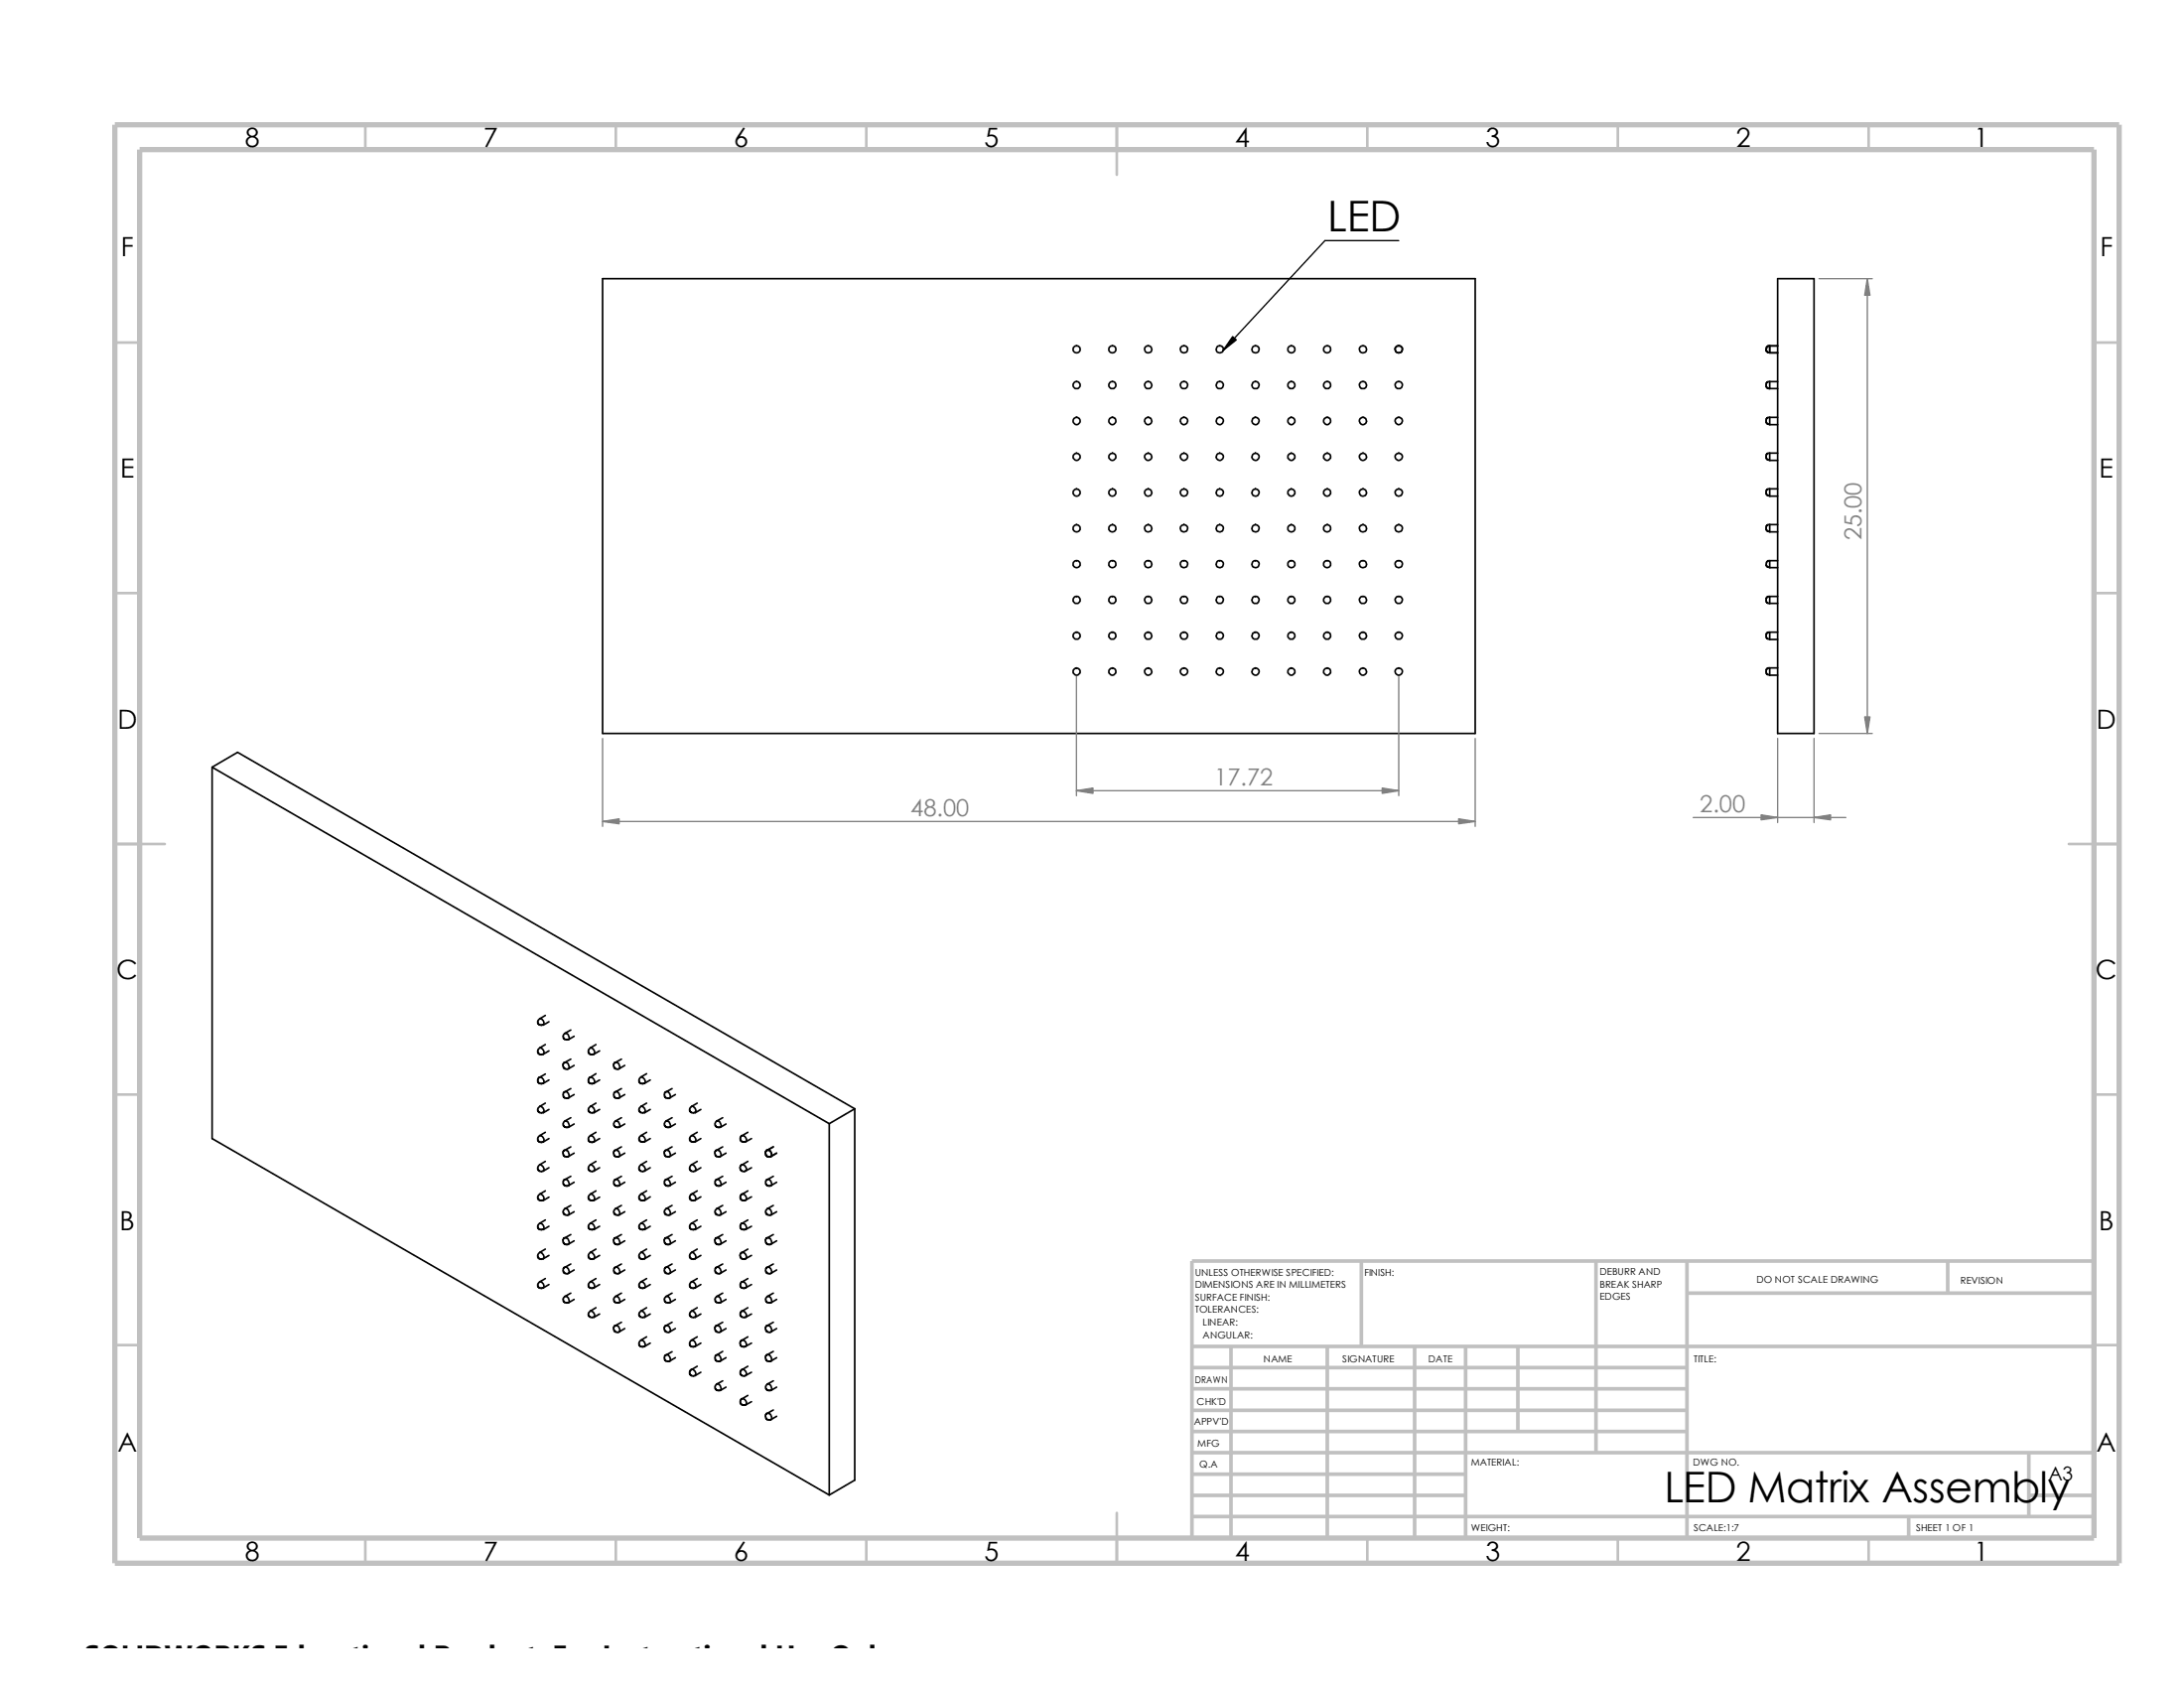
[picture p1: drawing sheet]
<svg xmlns="http://www.w3.org/2000/svg" width="279mm" height="216mm" viewBox="0 0 279 216" stroke-linecap="round" stroke-linejoin="round" font-family="sans-serif">
<g fill="none" stroke="#c0c0c0" stroke-width=".34">
<path d="M46.7 16v3.1M78.8 16v3.1M110.8 16v3.1M142.9 16v6.4M174.9 16v3.1M207 16v3.1M239.1 16v3.1M14.7 43.8h3.2M267.9 43.8h3.2M14.7 75.9h3.2M267.9 75.9h3.2M14.7 107.9h6.4"/>
<path d="M264.7 107.9h6.4M14.7 140h3.2M267.9 140h3.2M14.7 172h3.2M267.9 172h3.2M46.7 196.7v3.2M78.8 196.7v3.2M110.8 196.7v3.2M142.9 193.5v6.4M174.9 196.7v3.2M207 196.7v3.2M239.1 196.7v3.2"/>
</g>
<g fill="none" stroke="#c0c0c0" stroke-width=".47">
<path d="M152.5 174.9h63.3M152.5 177.6h63.3M152.5 172.2h115.4M157.5 172.2v24.5M169.8 172.2v24.5M174.2 161.3v10.9M181 172.2v24.5M187.5 172.2v24.5M194.2 172.2v10.9M204.2 161.3v24.5M215.8 165.4h52.1M215.8 161.3v35.4"/>
<path d="M249.2 161.3v4.1M267.9 161.3h-115.4v35.4M152.5 191.3h35M152.5 180.4h63.3M152.5 183.1h63.3M152.5 185.8h115.4M152.5 188.6h35M152.5 194h115.4M244.2 194v2.7M259.5 191.3h8.4M259.5 185.8v8.2"/>
</g>
<path d="M14.7 16h256.4v183.9h-256.4zM17.9 19.1h250v177.6h-250z" fill="none" stroke="#c0c0c0" stroke-width=".68" stroke-linecap="butt"/>
<g fill="none" stroke="#000" stroke-width=".21">
<path d="M77.1 35.6h111.6v58.2h-111.6zM227.4 35.6h4.7v58.2h-4.7zM225.9 44.7l.1 .1a.38 .38 0 0 0 .4 .3M226.4 44.2h1M226.4 45.1h1M226.4 48.8h1M226.4 58h1M226.4 58.9h1M226.4 53.4h1M226.4 54.3h1M226.4 44.2a.34 .34 0 0 0-.4 .5M226.4 48.8a.47 .47 0 0 0-.5 .5 .47 .47 0 0 0 .5 .4"/>
<path d="M226.4 58a.47 .47 0 0 0-.5 .4 .47 .47 0 0 0 .5 .5M226.4 53.4a.47 .47 0 0 0-.5 .4 .47 .47 0 0 0 .5 .5M226.4 44.2v.9M226.4 48.8v.9h1M226.4 58v.9M226.4 53.4v.9M225.9 72.1l.1 .2a.38 .38 0 0 0 .4 .3M226.4 71.7h1M226.4 72.6h1M226.4 76.3h1M226.4 67.1h1M226.4 68h1"/>
<path d="M226.4 62.5h1M226.4 63.5h1M226.4 71.7a.34 .34 0 0 0-.4 .4M226.4 76.3a.47 .47 0 0 0-.5 .5 .47 .47 0 0 0 .5 .4M226.4 67.1a.47 .47 0 0 0-.5 .5 .47 .47 0 0 0 .5 .4M226.4 62.5a.47 .47 0 0 0-.5 .5 .47 .47 0 0 0 .5 .5M226.4 71.7v.9M226.4 76.3v.9h1M226.4 67.1v.9M226.4 62.5v1M27.1 98.1l79 45.6M27.1 98.1v47.5l79 45.6"/>
<path d="M27.1 98.1l3.3-1.9 78.9 45.6M226.4 85.4h1M226.4 86.4h1M226.4 80.9h1M226.4 81.8h1M226.4 85.4a.47 .47 0 0 0-.5 .5 .47 .47 0 0 0 .5 .5M226.4 80.9a.47 .47 0 0 0-.5 .4 .47 .47 0 0 0 .5 .5M226.4 85.4v1M226.4 80.9v.9M69 130.3a.53 .53 0 0 1 .5 .8l.7-.4M69 134a.55 .55 0 0 1 .5 .8M69 137.8a.53 .53 0 0 1 .5 .8"/>
<path d="M69 130.3a.44 .44 0 0 0-.1 .6 .44 .44 0 0 0 .6 .2M69 134a.45 .45 0 0 0-.2 .6 .45 .45 0 0 0 .7 .2M69 137.8a.45 .45 0 0 0-.2 .6 .45 .45 0 0 0 .7 .2M69.8 129.9l-.8 .4M69.8 133.6l-.8 .4M69.8 137.4l-.8 .4M70.2 134.4l-.7 .4M70.2 138.1l-.7 .5M72.1 136.3v.2a.41 .41 0 0 0 .5 .2h.1M72.3 135.9l-.2 .1-.1 .3M72.3 139.7a.45 .45 0 0 0-.2 .6 .45 .45 0 0 0 .6 .1M72.3 132.2a.44 .44 0 0 0-.2 .6 .44 .44 0 0 0 .6 .1"/>
<path d="M72.3 135.9a.55 .55 0 0 1 .4 .8M72.3 139.7a.51 .51 0 0 1 .4 .7M72.3 132.2a.55 .55 0 0 1 .4 .8l.7-.5M73 135.5l-.7 .4M73 139.2l-.7 .5M73 131.7l-.7 .5M73.4 136.3l-.7 .4M73.4 140l-.7 .4M75.5 137.8a.45 .45 0 0 0-.2 .6 .45 .45 0 0 0 .7 .2M75.5 134a.45 .45 0 0 0-.2 .6 .45 .45 0 0 0 .6 .2h.1M75.5 137.8a.53 .53 0 0 1 .5 .8M75.5 134a.55 .55 0 0 1 .5 .8"/>
<path d="M76.2 137.3l-.7 .5M76.2 133.6l-.7 .4M76.7 138.1l-.7 .5M76.7 134.4l-.7 .4M78.5 136.3l.1 .2a.41 .41 0 0 0 .5 .2h.1M78.7 135.9a.55 .55 0 0 1 .5 .8M78.7 139.7a.51 .51 0 0 1 .5 .7M78.7 135.9l-.1 .1-.1 .3M78.7 139.7a.45 .45 0 0 0-.1 .6 .45 .45 0 0 0 .6 .1M79.5 135.5l-.8 .4M79.5 139.2l-.8 .5M79.9 140l-.7 .4"/>
<path d="M79.9 136.3l-.7 .4M82 137.8a.45 .45 0 0 0-.2 .6 .45 .45 0 0 0 .6 .2h.1M82 137.8a.58 .58 0 0 1 .5 .8M82.7 137.3l-.7 .5M83.2 138.1l-.7 .5M85.2 139.7a.51 .51 0 0 1 .5 .7M85.2 139.7a.45 .45 0 0 0-.2 .6 .45 .45 0 0 0 .7 .1M86 139.2l-.8 .5M86.4 140l-.7 .4M69 156.5a.55 .55 0 0 1 .5 .8l.7-.5M69 152.7a.53 .53 0 0 1 .5 .8l.7-.4M69 149a.58 .58 0 0 1 .5 .8"/>
<path d="M69 145.2a.55 .55 0 0 1 .5 .8M69 141.5a.53 .53 0 0 1 .5 .8l.7-.4M69 156.5a.44 .44 0 0 0-.1 .6 .44 .44 0 0 0 .6 .1M69 152.7a.44 .44 0 0 0-.1 .6 .44 .44 0 0 0 .6 .2M69 149a.45 .45 0 0 0-.2 .6 .45 .45 0 0 0 .7 .2M69 145.2a.45 .45 0 0 0-.2 .7 .45 .45 0 0 0 .7 .1M69 141.5a.44 .44 0 0 0-.1 .6 .44 .44 0 0 0 .6 .2M69.8 159.8l-.8 .4M69.8 156l-.8 .5M69.8 152.3l-.8 .4M69.8 148.5l-.8 .5M69.8 144.8l-.8 .4"/>
<path d="M69.8 141.1l-.8 .4M70.2 149.4l-.7 .4M70.2 145.6l-.7 .4M72.1 147.5v.2a.41 .41 0 0 0 .5 .3l.1-.1M72.1 158.8v.1a.41 .41 0 0 0 .5 .3l.1-.1M72.3 147.1l-.2 .1-.1 .3M72.3 158.3l-.2 .1-.1 .4M72.3 143.4a.44 .44 0 0 0-.2 .6 .44 .44 0 0 0 .6 .1M72.3 154.6a.44 .44 0 0 0-.2 .6 .44 .44 0 0 0 .6 .2M72.3 150.9a.45 .45 0 0 0-.2 .6 .45 .45 0 0 0 .6 .1M72.3 147.1a.55 .55 0 0 1 .4 .8M72.3 158.3a.55 .55 0 0 1 .4 .8"/>
<path d="M72.3 143.4a.55 .55 0 0 1 .4 .8l.7-.4M72.3 154.6a.53 .53 0 0 1 .5 .8l.6-.4M72.3 150.9a.51 .51 0 0 1 .4 .7M73 146.7l-.7 .4M73 157.9l-.7 .4M73 143l-.7 .4M73 154.2l-.7 .4M73 150.5l-.7 .4M73.4 147.5l-.7 .4M73.4 158.7l-.7 .4M73.4 151.2l-.7 .4M75.5 156.5a.44 .44 0 0 0-.2 .6 .44 .44 0 0 0 .6 .1"/>
<path d="M75.5 141.5a.44 .44 0 0 0-.2 .6 .44 .44 0 0 0 .6 .2M75.5 152.7a.44 .44 0 0 0-.2 .6 .44 .44 0 0 0 .6 .2M75.5 149a.45 .45 0 0 0-.2 .6 .45 .45 0 0 0 .6 .2h.1M75.5 145.2a.45 .45 0 0 0-.2 .7 .45 .45 0 0 0 .6 .1h.1M75.5 156.5a.55 .55 0 0 1 .5 .8l.7-.5M75.5 141.5a.53 .53 0 0 1 .5 .8l.7-.4M75.5 152.7a.53 .53 0 0 1 .5 .8l.7-.4M75.5 149a.58 .58 0 0 1 .5 .8M75.5 145.2a.55 .55 0 0 1 .5 .8M76.2 159.8l-.7 .4M76.2 156l-.7 .5M76.2 141.1l-.7 .4"/>
<path d="M76.2 152.3l-.7 .4M76.2 148.5l-.7 .5M76.2 144.8l-.7 .4M76.7 149.4l-.7 .4M76.7 145.6l-.7 .4M78.5 147.5l.1 .2a.41 .41 0 0 0 .5 .3l.1-.1M78.5 158.8l.1 .1a.41 .41 0 0 0 .5 .3l.1-.1M78.7 147.1a.55 .55 0 0 1 .5 .8M78.7 150.9a.51 .51 0 0 1 .5 .7M78.7 158.3a.55 .55 0 0 1 .5 .8M78.7 143.4a.55 .55 0 0 1 .5 .8l.7-.4M78.7 154.6a.53 .53 0 0 1 .5 .8l.7-.4"/>
<path d="M78.7 147.1l-.1 .1-.1 .3M78.7 150.9a.45 .45 0 0 0-.1 .6 .45 .45 0 0 0 .6 .1M78.7 158.3l-.1 .1-.1 .4M78.7 143.4a.44 .44 0 0 0-.1 .6 .44 .44 0 0 0 .6 .1M78.7 154.6a.44 .44 0 0 0-.1 .6 .44 .44 0 0 0 .6 .2M79.5 146.7l-.8 .4M79.5 150.5l-.8 .4M79.5 157.9l-.8 .4M79.5 143l-.8 .4M79.5 154.2l-.8 .4M79.9 147.5l-.7 .4M79.9 151.2l-.7 .4"/>
<path d="M79.9 158.7l-.7 .4M82 156.5a.44 .44 0 0 0-.2 .6 .44 .44 0 0 0 .6 .1M82 152.7a.44 .44 0 0 0-.2 .6 .44 .44 0 0 0 .6 .2M82 149a.45 .45 0 0 0-.2 .6 .45 .45 0 0 0 .6 .2h.1M82 145.2a.44 .44 0 0 0-.2 .6 .44 .44 0 0 0 .6 .2M82 141.5a.44 .44 0 0 0-.2 .6 .44 .44 0 0 0 .6 .2M82 156.5a.55 .55 0 0 1 .5 .8l.7-.5M82 152.7a.53 .53 0 0 1 .5 .8l.7-.4M82 149a.58 .58 0 0 1 .5 .8M82 145.2a.55 .55 0 0 1 .5 .8l.7-.4M82 141.5a.53 .53 0 0 1 .5 .8l.7-.4M82.7 159.8l-.7 .4"/>
<path d="M82.7 156l-.7 .5M82.7 152.3l-.7 .4M82.7 148.5l-.7 .5M82.7 144.8l-.7 .4M82.7 141.1l-.7 .4M83.2 149.4l-.7 .4M85 147.5v.2a.41 .41 0 0 0 .6 .3l.1-.1M85 158.8v.1a.41 .41 0 0 0 .6 .3l.1-.1M85.2 143.4a.55 .55 0 0 1 .5 .8l.7-.4M85.2 150.9a.51 .51 0 0 1 .5 .7M85.2 147.1a.55 .55 0 0 1 .5 .8M85.2 154.6a.53 .53 0 0 1 .5 .8l.7-.4"/>
<path d="M85.2 158.3a.55 .55 0 0 1 .5 .8M85.2 143.4a.44 .44 0 0 0-.2 .6 .44 .44 0 0 0 .6 .1M85.2 150.9a.45 .45 0 0 0-.2 .6 .45 .45 0 0 0 .7 .1M85.2 147.1l-.2 .1v.3M85.2 154.6a.44 .44 0 0 0-.2 .6 .44 .44 0 0 0 .6 .2M85.2 158.3l-.2 .1v.4M86 143l-.8 .4M86 150.5l-.8 .4M86 146.7l-.8 .4M86 154.2l-.8 .4M86 157.9l-.8 .4M86.4 151.2l-.7 .4"/>
<path d="M86.4 147.5l-.7 .4M86.4 158.7l-.7 .4M88.5 149a.45 .45 0 0 0-.2 .6 .45 .45 0 0 0 .6 .2M88.5 156.5a.44 .44 0 0 0-.2 .6 .44 .44 0 0 0 .6 .1M88.5 152.7a.44 .44 0 0 0-.2 .6 .44 .44 0 0 0 .6 .2M88.5 141.5a.44 .44 0 0 0-.2 .6 .44 .44 0 0 0 .6 .2M88.5 145.2a.44 .44 0 0 0-.2 .6 .44 .44 0 0 0 .6 .2M88.5 149a.58 .58 0 0 1 .4 .8M88.5 156.5a.55 .55 0 0 1 .4 .8l.8-.5M88.5 152.7a.53 .53 0 0 1 .4 .8M88.5 141.5a.53 .53 0 0 1 .4 .8l.8-.4M88.5 145.2a.55 .55 0 0 1 .4 .8l.8-.4"/>
<path d="M89.2 148.5l-.7 .5M89.2 159.8l-.7 .4M89.2 156l-.7 .5M89.2 152.3l-.7 .4M89.2 141.1l-.7 .4M89.2 144.8l-.7 .4M89.7 149.4l-.8 .4M89.7 153.1l-.8 .4M91.5 158.8v.1a.41 .41 0 0 0 .5 .3l.2-.1M91.5 147.5v.2a.41 .41 0 0 0 .5 .3l.2-.1M91.7 158.3l-.2 .1-.1 .4M91.7 150.9a.45 .45 0 0 0-.2 .6 .45 .45 0 0 0 .7 .1"/>
<path d="M91.7 143.4a.44 .44 0 0 0-.2 .6 .44 .44 0 0 0 .6 .1M91.7 154.6a.44 .44 0 0 0-.2 .6 .44 .44 0 0 0 .6 .2M91.7 147.1l-.2 .1-.1 .3M91.7 158.3a.55 .55 0 0 1 .5 .8M91.7 150.9a.51 .51 0 0 1 .5 .7M91.7 143.4a.53 .53 0 0 1 .5 .7l.7-.3M91.7 154.6a.53 .53 0 0 1 .5 .8l.7-.4M91.7 147.1a.55 .55 0 0 1 .5 .8M92.5 157.9l-.8 .4M92.5 150.5l-.8 .4M92.5 143l-.8 .4M92.5 154.2l-.8 .4"/>
<path d="M92.5 146.7l-.8 .4M92.9 158.7l-.7 .4M92.9 151.2l-.7 .4M92.9 147.5l-.7 .4M94.7 149.4v.2a.41 .41 0 0 0 .6 .2h.1M95 156.5a.51 .51 0 0 1 .4 .8l.7-.5M95 145.2a.51 .51 0 0 1 .4 .8l.7-.4M95 149a.51 .51 0 0 1 .4 .8M95 152.7a.48 .48 0 0 1 .4 .3 .48 .48 0 0 1 0 .5M95 156.5a.43 .43 0 0 0-.3 .5 .43 .43 0 0 0 .6 .2M95 145.2a.43 .43 0 0 0-.3 .6 .43 .43 0 0 0 .6 .2M95 149l-.3 .1v.3"/>
<path d="M95 152.7a.44 .44 0 0 0-.3 .7 .44 .44 0 0 0 .7 .1M95.7 159.8l-.7 .4M95.7 156l-.7 .5M95.7 144.8l-.7 .4M95.7 148.5l-.7 .5M95.7 152.3l-.7 .4M96.1 149.4l-.7 .4M96.1 153.1l-.7 .4M98 147.5v.2a.41 .41 0 0 0 .5 .3l.1-.1M98 158.8v.1a.41 .41 0 0 0 .5 .3l.1-.1M98.2 147.1l-.2 .1-.1 .3M98.2 150.9a.45 .45 0 0 0-.2 .6 .45 .45 0 0 0 .6 .1"/>
<path d="M98.2 158.3l-.2 .1-.1 .4M98.2 154.6a.44 .44 0 0 0-.2 .6 .44 .44 0 0 0 .6 .2M98.2 147.1a.55 .55 0 0 1 .4 .8M98.2 150.9a.51 .51 0 0 1 .4 .7M98.2 158.3a.55 .55 0 0 1 .4 .8M98.2 154.6a.53 .53 0 0 1 .4 .8l.8-.4M98.9 146.7l-.7 .4M98.9 150.5l-.7 .4M98.9 157.9l-.7 .4M98.9 154.2l-.7 .4M99.4 147.5l-.8 .4M99.4 151.2l-.8 .4"/>
<path d="M99.4 158.7l-.8 .4M106.1 143.7v47.5M109.3 141.8l-3.2 1.9M109.3 141.8v47.5l-3.2 1.9M69 164a.53 .53 0 0 1 .5 .7M69 160.2a.58 .58 0 0 1 .5 .8M69 164a.44 .44 0 0 0-.1 .6 .44 .44 0 0 0 .6 .1M69 160.2a.45 .45 0 0 0-.2 .6 .45 .45 0 0 0 .7 .2M69.8 163.5l-.8 .5M70.2 164.3l-.7 .4M70.2 160.6l-.7 .4M72.3 165.8a.44 .44 0 0 0-.2 .6 .44 .44 0 0 0 .6 .2"/>
<path d="M72.3 162.1a.45 .45 0 0 0-.2 .6 .45 .45 0 0 0 .6 .2M72.3 165.8a.53 .53 0 0 1 .4 .8l.7-.4M72.3 162.1a.51 .51 0 0 1 .4 .8M73 165.4l-.7 .4M73 161.7l-.7 .4M73.4 162.4l-.7 .5M75.5 160.2a.45 .45 0 0 0-.2 .6 .45 .45 0 0 0 .6 .2h.1M75.5 164a.44 .44 0 0 0-.2 .6 .44 .44 0 0 0 .6 .1h.1M75.5 167.7a.44 .44 0 0 0-.2 .6 .44 .44 0 0 0 .6 .1M75.5 160.2a.55 .55 0 0 1 .5 .8M75.5 164a.53 .53 0 0 1 .5 .7M75.5 167.7a.55 .55 0 0 1 .5 .8l.7-.4"/>
<path d="M76.2 163.5l-.7 .5M76.2 167.3l-.7 .4M76.7 164.3l-.7 .4M76.7 160.6l-.7 .4M78.5 170l.1 .1a.41 .41 0 0 0 .5 .3l.1-.1M78.7 165.8a.53 .53 0 0 1 .5 .8l.7-.4M78.7 169.5a.55 .55 0 0 1 .5 .8M78.7 162.1a.51 .51 0 0 1 .5 .8M78.7 165.8a.44 .44 0 0 0-.1 .6 .44 .44 0 0 0 .6 .2M78.7 169.5l-.1 .1-.1 .4M78.7 162.1a.45 .45 0 0 0-.1 .6 .45 .45 0 0 0 .6 .2M79.5 165.4l-.8 .4"/>
<path d="M79.5 169.1l-.8 .4M79.5 161.7l-.8 .4M79.9 169.9l-.7 .4M79.9 162.4l-.7 .5M82 160.2a.45 .45 0 0 0-.2 .6 .45 .45 0 0 0 .6 .2h.1M82 171.4a.45 .45 0 0 0-.2 .6 .45 .45 0 0 0 .6 .2h.1M82 167.7a.44 .44 0 0 0-.2 .6 .44 .44 0 0 0 .6 .1M82 164a.44 .44 0 0 0-.2 .6 .44 .44 0 0 0 .6 .1h.1M82 160.2a.55 .55 0 0 1 .5 .8M82 171.4a.55 .55 0 0 1 .5 .8M82 167.7a.55 .55 0 0 1 .5 .8l.7-.4M82 164a.53 .53 0 0 1 .5 .7"/>
<path d="M82.7 171l-.7 .4M82.7 167.3l-.7 .4M82.7 163.5l-.7 .5M83.2 160.6l-.7 .4M83.2 171.8l-.7 .4M83.2 164.3l-.7 .4M85 170v.1a.41 .41 0 0 0 .6 .3l.1-.1M85.2 162.1a.51 .51 0 0 1 .5 .8M85.2 173.3a.51 .51 0 0 1 .5 .8M85.2 165.8a.53 .53 0 0 1 .5 .8l.7-.4M85.2 169.5a.55 .55 0 0 1 .5 .8M85.2 162.1a.45 .45 0 0 0-.2 .6 .45 .45 0 0 0 .7 .2"/>
<path d="M85.2 173.3a.45 .45 0 0 0-.2 .6 .45 .45 0 0 0 .7 .2M85.2 165.8a.44 .44 0 0 0-.2 .6 .44 .44 0 0 0 .6 .2M85.2 169.5l-.2 .1v.4M86 161.7l-.8 .4M86 172.9l-.8 .4M86 165.4l-.8 .4M86 169.1l-.8 .4M86.4 162.4l-.7 .5M86.4 173.7l-.7 .4M86.4 169.9l-.7 .4M88.5 160.2a.45 .45 0 0 0-.2 .6 .45 .45 0 0 0 .6 .2M88.5 175.2a.45 .45 0 0 0-.2 .6 .45 .45 0 0 0 .6 .1"/>
<path d="M88.5 167.7a.44 .44 0 0 0-.2 .6 .44 .44 0 0 0 .6 .1M88.5 171.4a.45 .45 0 0 0-.2 .6 .45 .45 0 0 0 .6 .2M88.5 164a.44 .44 0 0 0-.2 .6 .44 .44 0 0 0 .6 .1M88.5 160.2a.55 .55 0 0 1 .4 .8M88.5 175.2a.53 .53 0 0 1 .4 .7M88.5 167.7a.55 .55 0 0 1 .4 .8l.8-.4M88.5 171.4a.55 .55 0 0 1 .4 .8M88.5 164a.53 .53 0 0 1 .4 .7M89.2 174.8l-.7 .4M89.2 167.3l-.7 .4M89.2 171l-.7 .4M89.2 163.5l-.7 .5"/>
<path d="M89.7 160.6l-.8 .4M89.7 175.5l-.8 .4M89.7 171.8l-.8 .4M89.7 164.3l-.8 .4M91.5 170v.1a.41 .41 0 0 0 .5 .3l.2-.1M91.7 173.3a.45 .45 0 0 0-.2 .6 .45 .45 0 0 0 .7 .2M91.7 169.5l-.2 .1-.1 .4M91.7 165.8a.44 .44 0 0 0-.2 .6 .44 .44 0 0 0 .6 .2M91.7 177a.44 .44 0 0 0-.2 .6 .44 .44 0 0 0 .6 .2M91.7 162.1a.45 .45 0 0 0-.2 .6 .45 .45 0 0 0 .7 .2M91.7 173.3a.51 .51 0 0 1 .5 .8M91.7 169.5a.55 .55 0 0 1 .5 .8"/>
<path d="M91.7 165.8a.53 .53 0 0 1 .5 .8l.7-.4M91.7 177a.53 .53 0 0 1 .5 .8l.7-.4M91.7 162.1a.51 .51 0 0 1 .5 .8M92.5 172.8l-.8 .5M92.5 169.1l-.8 .4M92.5 165.4l-.8 .4M92.5 176.6l-.8 .4M92.5 161.7l-.8 .4M92.9 173.7l-.7 .4M92.9 169.9l-.7 .4M92.9 162.4l-.7 .5M94.7 171.8v.2a.41 .41 0 0 0 .6 .3l.1-.1"/>
<path d="M94.7 160.6v.2a.41 .41 0 0 0 .6 .2h.1M95 164a.48 .48 0 0 1 .4 .2 .48 .48 0 0 1 0 .5M95 175.2a.48 .48 0 0 1 .4 .2 .48 .48 0 0 1 0 .5M95 171.4a.51 .51 0 0 1 .4 .8M95 160.2a.51 .51 0 0 1 .4 .8M95 178.9a.51 .51 0 0 1 .4 .8l.7-.4M95 167.7a.51 .51 0 0 1 .4 .8l.7-.4M95 164a.44 .44 0 0 0-.3 .6 .44 .44 0 0 0 .7 .1M95 175.2a.44 .44 0 0 0-.3 .6 .44 .44 0 0 0 .7 .1M95 171.4l-.3 .1v.3M95 160.2l-.3 .1v.3M95 178.9a.43 .43 0 0 0-.3 .6 .43 .43 0 0 0 .6 .2"/>
<path d="M95 167.7a.43 .43 0 0 0-.3 .6 .43 .43 0 0 0 .6 .1M95.7 163.5l-.7 .5M95.7 174.8l-.7 .4M95.7 171l-.7 .4M95.7 178.5l-.7 .4M95.7 167.3l-.7 .4M96.1 164.3l-.7 .4M96.1 175.5l-.7 .4M96.1 171.8l-.7 .4M96.1 160.6l-.7 .4M98 170v.1a.41 .41 0 0 0 .5 .3l.1-.1M98 173.7v.2a.41 .41 0 0 0 .5 .2h.1"/>
<path d="M98.2 177a.44 .44 0 0 0-.2 .6 .44 .44 0 0 0 .6 .2M98.2 169.5l-.2 .1-.1 .4M98.2 173.3l-.2 .1-.1 .3M98.2 165.8a.44 .44 0 0 0-.2 .6 .44 .44 0 0 0 .6 .2M98.2 162.1a.45 .45 0 0 0-.2 .6 .45 .45 0 0 0 .6 .2M98.2 177a.53 .53 0 0 1 .4 .8l.8-.4M98.2 169.5a.55 .55 0 0 1 .4 .8M98.2 173.3a.55 .55 0 0 1 .4 .8M98.2 165.8a.53 .53 0 0 1 .4 .8l.8-.4M98.2 162.1a.51 .51 0 0 1 .4 .8M98.9 176.6l-.7 .4M98.9 169.1l-.7 .4"/>
<path d="M98.9 172.8l-.7 .5M98.9 165.4l-.7 .4M98.9 161.7l-.7 .4M99.4 169.9l-.8 .4M99.4 173.7l-.8 .4M99.4 162.4l-.8 .5M98 181.2v.2a.41 .41 0 0 0 .5 .2h.1M98.2 180.8h-.2l-.1 .4M98.2 180.8a.55 .55 0 0 1 .4 .8M98.9 180.3l-.7 .5M99.4 181.1l-.8 .5"/>
<circle cx="137.7" cy="53.8" r=".46"/>
<circle cx="137.7" cy="44.7" r=".46"/>
<circle cx="137.7" cy="49.3" r=".46"/>
<circle cx="137.8" cy="58.4" r=".46"/>
<circle cx="142.3" cy="49.3" r=".46"/>
<circle cx="142.3" cy="53.8" r=".46"/>
<circle cx="142.3" cy="44.7" r=".46"/>
<circle cx="142.3" cy="58.4" r=".46"/>
<circle cx="146.9" cy="49.3" r=".46"/>
<circle cx="146.9" cy="53.8" r=".46"/>
<circle cx="146.9" cy="44.7" r=".46"/>
<circle cx="146.9" cy="58.4" r=".46"/>
<circle cx="151.5" cy="49.3" r=".46"/>
<circle cx="151.5" cy="44.7" r=".46"/>
<circle cx="151.5" cy="53.8" r=".46"/>
<circle cx="151.5" cy="58.4" r=".46"/>
<circle cx="156" cy="53.8" r=".46"/>
<circle cx="156" cy="49.3" r=".46"/>
<circle cx="156" cy="44.7" r=".46"/>
<circle cx="156" cy="58.4" r=".46"/>
<circle cx="160.6" cy="49.3" r=".46"/>
<circle cx="160.6" cy="44.7" r=".46"/>
<circle cx="160.6" cy="53.8" r=".46"/>
<circle cx="160.6" cy="58.4" r=".46"/>
<circle cx="165.2" cy="53.8" r=".46"/>
<circle cx="165.2" cy="44.7" r=".46"/>
<circle cx="165.2" cy="49.3" r=".46"/>
<circle cx="165.2" cy="58.4" r=".46"/>
<circle cx="169.8" cy="49.3" r=".46"/>
<circle cx="169.8" cy="53.8" r=".46"/>
<circle cx="169.8" cy="44.7" r=".46"/>
<circle cx="169.8" cy="58.4" r=".46"/>
<circle cx="174.4" cy="44.7" r=".46"/>
<circle cx="174.4" cy="49.3" r=".46"/>
<circle cx="174.4" cy="53.8" r=".46"/>
<circle cx="174.4" cy="58.4" r=".46"/>
<circle cx="178.9" cy="44.7" r=".46"/>
<circle cx="178.9" cy="49.3" r=".46"/>
<circle cx="178.9" cy="53.8" r=".46"/>
<circle cx="178.9" cy="58.4" r=".46"/>
<circle cx="137.7" cy="67.6" r=".47"/>
<circle cx="137.7" cy="76.7" r=".46"/>
<circle cx="137.7" cy="72.2" r=".46"/>
<circle cx="137.8" cy="63" r=".46"/>
<circle cx="142.3" cy="67.6" r=".47"/>
<circle cx="142.3" cy="76.7" r=".46"/>
<circle cx="142.3" cy="72.2" r=".46"/>
<circle cx="142.3" cy="63" r=".46"/>
<circle cx="146.9" cy="67.6" r=".47"/>
<circle cx="146.9" cy="76.7" r=".46"/>
<circle cx="146.9" cy="72.2" r=".46"/>
<circle cx="146.9" cy="63" r=".46"/>
<circle cx="151.5" cy="67.6" r=".47"/>
<circle cx="151.5" cy="76.7" r=".46"/>
<circle cx="151.5" cy="72.2" r=".46"/>
<circle cx="151.5" cy="63" r=".46"/>
<circle cx="156" cy="67.6" r=".47"/>
<circle cx="156" cy="72.2" r=".46"/>
<circle cx="156" cy="76.7" r=".46"/>
<circle cx="156" cy="63" r=".46"/>
<circle cx="160.6" cy="67.6" r=".47"/>
<circle cx="160.6" cy="76.7" r=".46"/>
<circle cx="160.6" cy="72.2" r=".46"/>
<circle cx="160.6" cy="63" r=".46"/>
<circle cx="165.2" cy="67.6" r=".47"/>
<circle cx="165.2" cy="76.7" r=".46"/>
<circle cx="165.2" cy="72.2" r=".46"/>
<circle cx="165.2" cy="63" r=".46"/>
<circle cx="169.8" cy="67.6" r=".47"/>
<circle cx="169.8" cy="76.7" r=".46"/>
<circle cx="169.8" cy="72.2" r=".46"/>
<circle cx="169.8" cy="63" r=".46"/>
<circle cx="174.4" cy="67.6" r=".47"/>
<circle cx="174.4" cy="76.7" r=".46"/>
<circle cx="174.4" cy="72.2" r=".46"/>
<circle cx="174.4" cy="63" r=".46"/>
<circle cx="178.9" cy="67.6" r=".47"/>
<circle cx="178.9" cy="76.7" r=".46"/>
<circle cx="178.9" cy="72.2" r=".46"/>
<circle cx="178.9" cy="63" r=".46"/>
<circle cx="137.7" cy="81.3" r=".46"/>
<circle cx="137.8" cy="85.9" r=".46"/>
<circle cx="142.3" cy="81.3" r=".46"/>
<circle cx="142.3" cy="85.9" r=".46"/>
<circle cx="146.9" cy="81.3" r=".46"/>
<circle cx="146.9" cy="85.9" r=".46"/>
<circle cx="151.5" cy="81.3" r=".46"/>
<circle cx="151.5" cy="85.9" r=".46"/>
<circle cx="156" cy="81.3" r=".46"/>
<circle cx="156" cy="85.9" r=".46"/>
<circle cx="160.6" cy="81.3" r=".46"/>
<circle cx="160.6" cy="85.9" r=".46"/>
<circle cx="165.2" cy="81.3" r=".46"/>
<circle cx="165.2" cy="85.9" r=".46"/>
<circle cx="169.8" cy="81.3" r=".46"/>
<circle cx="169.8" cy="85.9" r=".46"/>
<circle cx="174.4" cy="81.3" r=".46"/>
<circle cx="174.4" cy="85.9" r=".46"/>
<circle cx="178.9" cy="81.3" r=".46"/>
<circle cx="178.9" cy="85.9" r=".46"/>
</g>
<path d="M178.9 30.8h-9.4l-13 14" fill="none" stroke="#000" stroke-width=".17"/>
<path d="M232.7 35.6h6.8M238.9 35.6v58.2M77.1 94.4v11.3M137.7 86.5v15.3M178.9 86.5v15.3M188.7 94.4v11.3M227.4 94.4v10.8M232.1 94.4v10.8M232.7 93.8h6.8M77.1 105.1h111.6M137.7 101.1h41.2M216.6 104.6h19.5" fill="none" stroke="#808080" stroke-width=".17"/>
<g fill="#808080" stroke="#808080" stroke-width=".17">
<path d="M137.7 101.1l2.1-.3v.7z"/>
<path d="M176.8 100.8l2.1 .3-2.1 .4z"/>
<path d="M77.1 105.1l2.1-.4v.7z"/>
<path d="M186.6 104.7l2.1 .4-2.1 .3z"/>
<path d="M238.9 35.6l.3 2.2h-.7z"/>
<path d="M238.5 91.7h.7l-.3 2.1z"/>
<path d="M232.1 104.6l2.1-.4v.7z"/>
<path d="M225.3 104.2l2.1 .4-2.1 .3z"/>
</g>
<path d="M157.7 43.1l.5 .4-1.7 1.3z" fill="#000" stroke="#000" stroke-width=".17"/>
<path d="M10.8 209.2h104.1v1.6h-104.1z" fill="#fff"/>
<g font-size="5.4">
<text x="169.8" y="29.6">LED</text>
<text x="212.9" y="192.1">LED Matrix Assembly</text>
</g>
<text font-size="3.6" x="10.8" y="213">SOLIDWORKS Educational Product. For Instructional Use Only.</text>
<g font-size="3.4">
<text x="31.4" y="18.8">8</text>
<text x="61.8" y="18.8">7</text>
<text x="93.9" y="18.8">6</text>
<text x="125.9" y="18.8">5</text>
<text x="158" y="18.8">4</text>
<text x="190" y="18.8">3</text>
<text x="222.1" y="18.8">2</text>
<text x="252.5" y="18.8">1</text>
<text x="15.5" y="32.8">F</text>
<text x="268.7" y="32.8">F</text>
<text x="15.4" y="61.1">E</text>
<text x="268.6" y="61.1">E</text>
<text x="15" y="93.2">D</text>
<text x="268.2" y="93.2">D</text>
<text x="14.9" y="125.3">C</text>
<text x="268.1" y="125.3">C</text>
<text x="15.3" y="157.3">B</text>
<text x="268.5" y="157.3">B</text>
<text x="15" y="185.7">A</text>
<text x="268.2" y="185.7">A</text>
<text x="31.4" y="199.6">8</text>
<text x="61.8" y="199.6">7</text>
<text x="93.9" y="199.6">6</text>
<text x="125.9" y="199.6">5</text>
<text x="158" y="199.6">4</text>
<text x="190" y="199.6">3</text>
<text x="222.1" y="199.6">2</text>
<text x="252.5" y="199.6">1</text>
</g>
<g font-size="3" fill="#808080">
<text x="238.2" y="69.1" transform="rotate(-90 238.2 69.1)">25.00</text>
<text x="155.4" y="100.5">17.72</text>
<text x="116.5" y="104.4">48.00</text>
<text x="217.5" y="103.9">2.00</text>
</g>
<text font-size="2.5" x="262" y="189.4">A3</text>
<g font-size="1.2">
<text x="152.9" y="167.9">TOLERANCES:</text>
<text x="152.9" y="163.2">UNLESS OTHERWISE SPECIFIED:</text>
<text x="152.9" y="164.7">DIMENSIONS ARE IN MILLIMETERS</text>
<text x="152.9" y="166.3">SURFACE FINISH:</text>
<text x="174.5" y="163.2">FINISH:</text>
<text x="204.6" y="166.3">EDGES</text>
<text x="204.6" y="163.1">DEBURR AND</text>
<text x="204.6" y="164.7">BREAK SHARP</text>
<text x="224.7" y="164">DO NOT SCALE DRAWING</text>
<text x="250.8" y="164.2">REVISION</text>
<text x="153.9" y="169.5">LINEAR:</text>
<text x="153.9" y="171.2">ANGULAR:</text>
<text x="152.9" y="177">DRAWN</text>
<text x="153.1" y="179.7">CHK'D</text>
<text x="161.7" y="174.3">NAME</text>
<text x="171.7" y="174.2">SIGNATURE</text>
<text x="182.7" y="174.2">DATE</text>
<text x="216.7" y="174.2">TITLE:</text>
<text x="152.7" y="182.3">APPV'D</text>
<text x="153.2" y="185.1">MFG</text>
<text x="153.5" y="187.7">Q.A</text>
<text x="188.2" y="187.5">MATERIAL:</text>
<text x="216.6" y="187.5">DWG NO.</text>
<text x="188.2" y="195.8">WEIGHT:</text>
<text x="216.7" y="195.8">SCALE:1:7</text>
<text x="245.1" y="195.8">SHEET 1 OF 1</text>
</g>
</svg>
